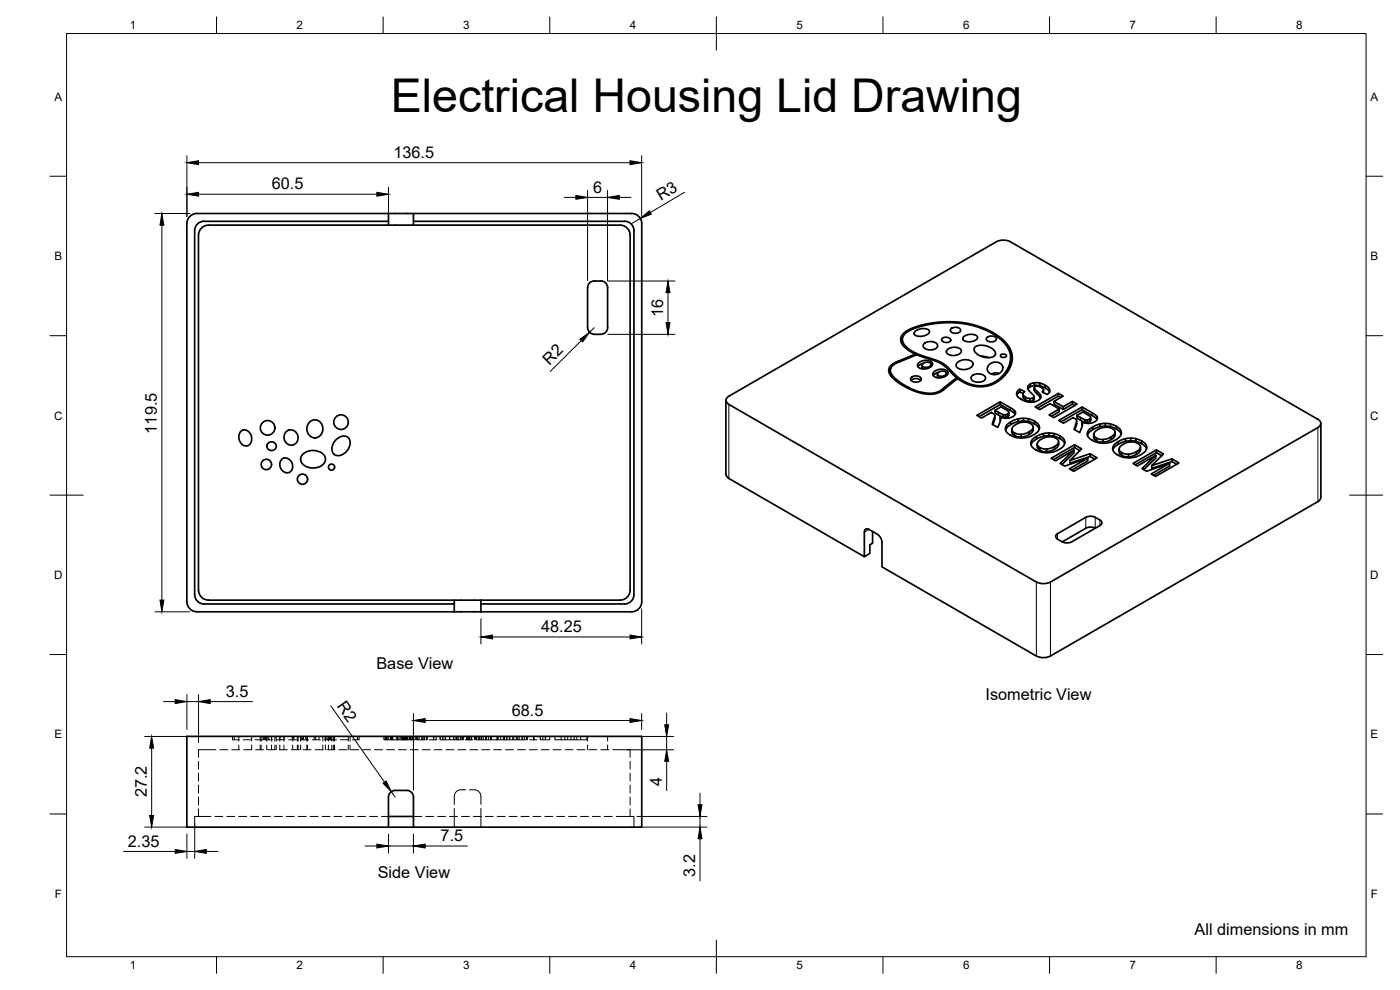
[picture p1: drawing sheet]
<svg xmlns="http://www.w3.org/2000/svg" width="420mm" height="297mm" viewBox="0 0 420 297" stroke-linecap="round" stroke-linejoin="round" font-family="sans-serif">
<!-- layer: Hidden -->
<g fill="none" stroke="#000" stroke-width=".3">
<path d="M59.6 228.4v2.4M59.6 232v2.4M59.6 235.6v2.3M59.6 239.1v2.4M64.8 224.9h-5.2v2.3M66 224.9h2.4M69.6 224.9h2.3M69.8 220.9v1.1h2M70.3 220.9v1.1M71.7 220.9v1.5M71.7 223.5v1.4M73 222h2.3"/>
<path d="M73.1 224.9h2.4M75.5 220.9v1.5M75.5 223.5v1.4M76.7 224.9h2.4M78.1 220.9v1.5M78.1 223.5v1.4M78.4 220.9v1.5M78.4 223.5v1.4M79 220.9v1.1h-2.5M79.2 220.9v1.1M79.5 220.9v1.1h2.4M79.7 220.9v1.1"/>
<path d="M80.1 220.9v1.5M80.1 223.5v1.4M80.2 220.9v1.1M80.3 224.9h2.4M80.7 220.9v1.1M81.5 220.9v1.5M81.5 223.5v1.4M82.5 220.9v1.5M82.5 223.5v1.4M82.9 220.9v1.5M82.9 223.5v1.4M83.1 222h2.3"/>
<path d="M83.8 224.9h2.4M84 220.9v1.5M84 223.5v1.4M84 220.9v1.1M85.2 223.5v1.4M85.2 220.9v1.5M86.6 222h2.4M87.4 224.9h2.4M87.7 220.9v1.1M87.8 220.9v1.5M87.8 223.5v1.4M88.2 220.9v1.1"/>
<path d="M89.2 220.9v1.5M89.2 223.5v1.4M89.5 220.9v1.5M89.5 223.5v1.4M90.2 222h2.4M90.2 220.9v1.5M90.2 223.5v1.4M90.6 220.9v1.1M90.7 220.9v1.1M91 224.9h2.4M91.1 220.9v1.1M91.8 220.9v1.1"/>
<path d="M92.1 220.9v1.5M92.1 223.5v1.4M92.3 220.9v1.5M92.3 223.5v1.4M93.8 222h2.4M94.3 220.9v1.1M94.6 224.9h2.3M94.7 220.9v1.1M95.7 220.9v1.1M96.9 220.9v1.5M96.9 223.5v1.4M97.3 222h2.1"/>
<path d="M97.6 220.9v1.1M97.7 220.9v1.5M97.7 223.5v1.4M98.1 220.9v1.1M98.1 224.9h2.4M98.5 220.9v1.1M98.6 220.9v1.5M98.6 223.5v1.4M98.7 220.9v1.1M98.9 220.9v1.1M99.1 220.9v1.1M99.4 222h1.6"/>
<path d="M99.4 220.9v1.1M99.6 220.9v1.5M99.6 223.5v1.4M100.1 220.9v1.5M100.1 223.5v1.4M100.4 220.9v1.5M100.4 223.5v1.4M101.7 224.9h2.4M102.2 222h2.4M104.5 220.9v1.5M104.5 223.5v1.4M105.1 220.9v1.5"/>
<path d="M105.1 223.5v1.4M105.3 224.9h2.4M107.3 220.9v1.1M107.8 220.9v1.1h-2.1M108.9 224.9h2.3M112.4 224.9h2.4M115.2 220.9v1.1h.5M115.6 220.9v1.1M115.7 220.9v1.1h2M116 220.9v1.1M116 224.9h2.4M116.4 220.9v1.1"/>
<path d="M117.2 220.9v1.1M117.5 220.9v1.1M117.7 220.9v1.1h1.4v-1.1l.1 1.1h.5v-1.1M117.8 220.9v1.1M117.9 220.9v1.1M119.2 220.9v1.1M119.3 220.9v1.1M119.6 224.9h2.3M119.7 222h1.1M120.3 220.9v1.1M120.4 220.9v1.1M120.7 220.9v1.1"/>
<path d="M120.8 220.9v1.1M121 220.9v1.1M121.2 220.9v1.1M121.5 220.9v1.1M121.6 220.9v1.1M121.8 220.9v1.1M122 220.9v1.1M122.3 220.9v1.1M122.8 220.9v1.1M122.9 220.9v1.1M123 220.9v1.1M123.1 224.9h2.4"/>
<path d="M123.2 220.9v1.1M123.3 220.9v1.1M123.4 220.9v1.1M123.8 220.9v1.1M124.6 220.9v1.1h-2.4v-1.1v1.1h-1.4M125 220.9v1.1h.3M125.3 220.9v1.1h1.3M125.8 220.9v1.1M126.6 220.9v1.1h1M126.7 220.9v1.1M126.7 224.9h2.4M127 220.9v1.1"/>
<path d="M127.4 220.9v1.1M128 220.9v1.1M128.1 220.9v1.1M130.1 220.9v1.1M130.2 220.9v1.1h-1.4M130.2 222h.9M130.3 224.9h2.4M130.9 220.9v1.1M132.1 220.9v1.1M132.9 220.9v1.1M133.9 224.9h2.3M134.9 220.9v1.1h-1.3v-1.1v1.1h-1.3"/>
<path d="M135 220.9v1.1h1.1M136.1 220.9v1.1h1.3M136.6 220.9v1.1M137 220.9v1.1M137.4 220.9v1.1h1v-1.1M137.4 224.9h2.4M137.5 220.9v1.1M138.2 220.9v1.1M138.8 220.9v1.1M138.9 220.9v1.1M139 220.9v1.1M139.6 222h1.3v-1.1v1.1h1"/>
<path d="M139.7 237h-1.4a2 2 0 0 0-2 2v2.4M140 220.9v1.1M140.3 220.9v1.1M140.5 220.9v1.1M140.8 220.9v1.1M140.9 237a3.2 3.2 0 0 1 2.8 .6l.6 1v2.8M141 224.9h2.4M141 220.9v1.1M141.5 220.9v1.1M142.4 220.9v1.1M142.7 220.9v1.1M142.9 220.9v1.1"/>
<path d="M143.1 220.9v1.1h1.3v-1.1v1.1h1.3v-1.1M143.7 220.9v1.1M143.9 220.9v1.1M144.6 224.9h2.4M144.6 220.9v1.1M145 220.9v1.1M145.7 222h.2M145.9 220.9v1.1h1.4M146 220.9v1.1M146.6 220.9v1.1M147.2 220.9v1.1M147.3 220.9v1.1h1.8"/>
<path d="M147.4 220.9v1.1M148.1 224.9h2.4M149.1 220.9v1.1M149.4 220.9v1.1M150.3 220.9v1.1M151.1 220.9v1.1h-2M151.4 220.9v1.1M151.7 224.9h2.4M152.1 220.9v1.1M152.9 220.9v1.1M153 220.9v1.1h-1.9M153.8 220.9v1.1"/>
<path d="M154.2 220.9v1.1M155 220.9v1.1h-2M155.3 224.9h2.4M155.4 220.9v1.1M155.8 220.9v1.1M156.7 220.9v1.1M156.8 220.9v1.1h-1.8M156.8 222h1M157.4 220.9v1.1M158 220.9v1.1M158.2 220.9v1.1M158.9 224.9h2.3"/>
<path d="M159 222h1.2v-1.1v1.1h1M162.2 220.9v1.1M162.4 224.9h2.4M162.9 220.9v1.1M165 220.9v1.1h-1.3v-1.1v1.1h-1.3M166 224.9h2.4M166.5 220.9v1.1h1.9M168.4 220.9v1.1M169.5 220.9v1.1M169.6 224.9h2.4M170.4 220.9v1.1h-2M171.3 220.9v1.1"/>
<path d="M172.3 220.9v1.1h-1.9M173.1 220.9v1.1M173.2 224.9h2.3M174.3 220.9v1.1h-2M176.1 220.9v1.1h-1.8M176.3 220.9v1.5M176.3 223.5v1.4M176.7 224.9h2.4M180.3 224.9h2.4M182.4 220.9v1.5M182.4 223.5v1.4M183.9 224.9h5.2v2.3"/>
<path d="M189.1 228.4v2.4M189.1 232v2.4M189.1 235.6v2.3M189.1 239.1v2.4M59.6 242.7v2.3M63.3 245h-4.9v3.2M64.5 245h2.4M68.1 245h2.3M71.6 245h2.4M75.2 245h2.4M78.8 245h2.4M82.4 245h2.3"/>
<path d="M85.9 245h2.4M89.5 245h2.4M93.1 245h2.4M96.6 245h2.4M100.2 245h2.4M103.8 245h2.4M107.4 245h2.3M110.9 245h2.4M114.5 245h2.1M124.1 245h2.5M127.8 245h2.4M131.4 245h2.3"/>
<path d="M134.9 245h2.4M136.3 242.6v5.6M138.5 245h2.4M142.1 245h2.3M144.3 242.6v5.6M145.6 245h2.4M149.2 245h2.4M152.8 245h2.4M156.4 245h2.3M159.9 245h2.4M163.5 245h2.4M167.1 245h2.4"/>
<path d="M170.6 245h2.4M174.2 245h2.4M177.8 245h2.4M181.4 245h2.3M184.9 245h5.3v3.2M189.1 242.7v2.3"/>
</g>
<!-- layer: Visible -->
<g fill="none" stroke="#000" stroke-width=".51">
<path d="M56.1 67.1v113.5M59.1 64.1h57.5M59.1 64.1a2.99 2.99 0 0 0-3 3M116.6 64.1h7.5M116.6 67.5h7.5M116.6 64.1v3.4M116.6 67.5h-54a3 3 0 0 0-3 3.1v106.5a3 3 0 0 0 3 3h73.7v1.1M116.6 66.4h-55.4a2.8 2.8 0 0 0-2.8 2.8v109.2a2.8 2.8 0 0 0 2.8 2.8h75.1M124.1 67.5v-3.4h65.5a2.99 2.99 0 0 1 3 3v113.5M124.1 66.4h63.4M124.1 67.5h62M186.1 67.5a2.99 2.99 0 0 1 3 3v106.6a2.99 2.99 0 0 1-3 3"/>
<path d="M187.5 66.4a2.8 2.8 0 0 1 2.8 2.8l-.1 109.2a2.76 2.76 0 0 1-2.7 2.8M176.3 86.3v12M178.4 84.3h1.9M178.4 84.3a2 2 0 0 0-2 2M180.4 84.3a2 2 0 0 1 2 2v12a2 2 0 0 1-2 2 3.6 3.6 0 0 1-3.5-.6l-.5-1.4M274.6 99.5a3.7 3.7 0 0 1 4.2-.4 1.32 1.32 0 0 1-1.4 1.6l-1.8 .2a.92 .92 0 0 1-1-.3 .92 .92 0 0 1 0-1.1zM285.4 98.7a2.02 2.02 0 0 1 2.9 .3 1.73 1.73 0 0 1-2.9 .5zM218.7 118.9l80.3-46.4 1.2-.4 1.3-.1 1.7 .5 92.3 53.3a1.28 1.28 0 0 1 .9 1.2 1.28 1.28 0 0 1-.9 1.3M218.7 118.9a1.29 1.29 0 0 0-.8 1.2 1.29 1.29 0 0 0 .8 1.2M267.2 111.1l.2 1.7M267.3 110.5l-.6 1M267.3 110.5v1.1l.8 1.4 1.9 1.6 2.5 1.5"/>
<path d="M267.3 110.5l.5-.7 1.1-.8 6.2-2.6 7.2 2.6 1.8 1.4 3 2.9M269.8 108.3v.3M270.8 101.8l.3 1.9M271 101.1l-.7 1.1M271.4 100.3l1.2-.9 2.1-1 3.1-.8 2.8-.5 6.1-.2 5.6 .9 4.8 1.9 3.8 2.7 1.2 1.4 .9 1.8 .3 1.4-.2 2.1-.6 1.3-1 1.7-1.5 1.5-1.5 1-1.6 .7-1.6 .4h-1.6l-1.7-.2-1.8-.6-2-1.2-4-3.8-1.4-1-1.9-.9-5.1-1.7-3.2-1.7-1.1-1-.6-1.2-.1-1zM272.5 116.5v-.4l2.3 1.1 2 .5M273.4 114.1a2.27 2.27 0 0 1 2.9 0M273.4 113.3a2.1 2.1 0 0 1 3.1 .3 1.8 1.8 0 0 1-3.1 .5l-.1-.5zM274.7 106.2l-2.6-1.5-1-.9-.6-1-.2-.9 .1-.8 1.1-1.4 2.6-1.4 3.8-1.1 4.5-.6h4.3l3.4 .4 2.8 .6 3.2 1.2 2.3 1.2 2.4 1.8 1.7 1.8 1 1.9 .3 2.1-.4 2.1-1.5 2.6-1.9 1.8-2.2 1.3-2.6 .6-3-.1-2.7-1-2.1-1.3-5 3.9-1.4 .6-1.5 .2-2.6-.2-3.4-1.1-3.3-1.8-2.3-1.8-1.1-1.5v-1.4l1-1.2 2-1M274.7 106.6v-.4l-4.9 2.1M275.6 109a3.2 3.2 0 0 1 4.1-.2 1.39 1.39 0 0 1-1.3 1.8l-1.8 .1a1.05 1.05 0 0 1-1-.5 1.05 1.05 0 0 1 0-1.2zM276.7 109.6l.2 1.1"/>
<path d="M276.9 109.1a1.68 1.68 0 0 1 2.6 .2 1.59 1.59 0 0 1-2.8 .3zM277 109l-.8 .3-.7 .7M277.3 103.2a2.89 2.89 0 0 1 4.1 .3 1.96 1.96 0 0 1-2.7 1.5 1.25 1.25 0 0 1-1.3-.5 1.25 1.25 0 0 1-.1-1.3zM279.4 109.3v.7M279.5 109.3l.3 .3M280.2 111.7a3.2 3.2 0 0 1 4.2-.3 1.39 1.39 0 0 1-1.4 1.8l-1.8 .1a1.05 1.05 0 0 1-1-.5 1.05 1.05 0 0 1 0-1.1zM281.3 112.2l.2 1.2M281.6 111.8a1.68 1.68 0 0 1 2.5 .1 1.59 1.59 0 0 1-2.7 .4zM281.7 111.7l-.8 .3-.8 .7M282.7 101.6a1.68 1.68 0 0 1 2.6 .5 1.57 1.57 0 0 1-2.7-.2zM283.2 116.4l-1.3 1-1.1 .4-2 .2-2-.3v.4M283.7 116l-.5 .4v.6"/>
<path d="M284.3 104.9a3.2 3.2 0 0 1 4.1 .1 1.36 1.36 0 0 1-1.5 1.6h-1.7a1.01 1.01 0 0 1-1-.5 1.01 1.01 0 0 1 .1-1.2zM284.4 112.3l-.3-.3v.7M287.1 113.8v-.5l-3.4 2.7v.5M287.1 113.6l.1 .1M287.2 108.9a3.5 3.5 0 0 1 4.7-.1 1.59 1.59 0 0 1-1.6 1.9l-1.3 .2a1.45 1.45 0 0 1-1.6-.4 1.45 1.45 0 0 1-.2-1.6zM289.2 101.1a3.4 3.4 0 0 1 4.1-.2 1.28 1.28 0 0 1-1.4 1.5l-1.8 .1a.9 .9 0 0 1-1-.4 .9 .9 0 0 1 .1-1zM291.6 112.9a2.89 2.89 0 0 1 4.2 .3 1.96 1.96 0 0 1-2.8 1.4 1.25 1.25 0 0 1-1.2-.4 1.25 1.25 0 0 1-.2-1.3zM292.5 104.2a4.6 4.6 0 0 1 6.3 1.7 1.71 1.71 0 0 1-2.3 1.4 4.4 4.4 0 0 1-4.2-2.3zM294.3 106.9l2.4 .4M296.2 101.3a2.01 2.01 0 0 1 2.8 .3 1.72 1.72 0 0 1-2.8 .5zM296.8 109.5a2.33 2.33 0 0 1 2.4-.9 2.33 2.33 0 0 1 1.8 2 2.49 2.49 0 0 1-2.3 1.8 2.49 2.49 0 0 1-2.4-1.5v-.5zM299.8 112.1l-1.4-.2-.9 .3"/>
<path d="M300.3 106.5a.95 .95 0 0 1 1-.3 .95 .95 0 0 1 .7 .7 .95 .95 0 0 1-1 .4 .95 .95 0 0 1-.7-.8zM302.5 104.3l1 2 .3 1.5M303.3 107.4l-.2 2.2-.9 2.2M305.5 117.2l.5-.4 1.5 .7-.5 .6 .2 .7 1 .6 1.2 .2 .8-.3 .1-.4-1.5-1.6-.4-.9 .1-.6 .9-.7 1.9-.3 1.5 .4 1.7 1 .6 .9-.2 .7-.7 .6-1.4-.8 .4-.7-.5-.5-1.3-.5-.9 .1v.6l1.6 1.7 .3 1-.9 .9-1.9 .5-2-.3-2-1.2-.5-.9zM306 116.8v.8l1.1 .5M306 117.6l-.8 .9M307 118.4l.1 1 .6 .6M307.7 119.2v.8l1.3 .4M309 119.6v.8l1.1-.2M309.2 115.2v.9l1.3-.4M309.2 116.1l-.7 .6M310.3 119v.9l-.2 .3v-.8"/>
<path d="M310.4 116.3l.2 1.2 1.7 1.8M310.4 116.3v.9M310.5 114.8v.9h1.6M312.1 114.9v.8l1.6 .7M312.3 118.5v.9M313.2 116.9v.9M313.7 115.6v.8l.8 .5 .5 .7M317.6 118v.8l.8 .5M317.6 118.8l-6.3 3.7M72.2 129.6a1.94 1.94 0 0 1 2-.4 1.94 1.94 0 0 1 1.2 1.7 1.9 1.9 0 0 1-.3 2.3 1.9 1.9 0 0 1-2.4 .2 2.94 2.94 0 0 1-.5-3.8zM84.6 137.8a2.29 2.29 0 0 1 2.8 .5 2.29 2.29 0 0 1 .1 2.8 2.1 2.1 0 0 1-2.5 .4 2.1 2.1 0 0 1-1-2.3zM85.8 129.6a2.22 2.22 0 0 1 3.6 1.2 2.22 2.22 0 0 1-2.6 2.7 2.44 2.44 0 0 1-1-3.9z"/>
<path d="M90.9 136.3a4.4 4.4 0 0 1 6.7 1 2.82 2.82 0 0 1-2.9 3.1 3.7 3.7 0 0 1-4.5-2.6zM93 126.5a2.52 2.52 0 0 1 3.2 .2 2.52 2.52 0 0 1 .5 3.2 2.37 2.37 0 0 1-2.9 1.4 2.37 2.37 0 0 1-1.7-2.6 2.86 2.86 0 0 1 .9-2.2zM101 131.8a2.22 2.22 0 0 1 2.4-1 2.22 2.22 0 0 1 1.7 1.9 3.9 3.9 0 0 1-4.3 3.9 2.68 2.68 0 0 1-.3-4.3zM217.8 120.1l.1 22.2 .2 .7 .6 .5M218.7 121.3l92.3 53.3M293.2 124.6l7-4 3.8 2.2 .8 1-.4 .9-1.3 .7-1.6 .1-1.4-.4 .1 1.2-.7 2-1.7-1 .8-2.5-.2-.4-.5-.4-.4-.3-2.9 1.7zM298.6 124.8l-.1 1.1-.5 1.5M298.6 123.1l1.8-1 2.3 1.4 .1 1.1-.4 .4v-.8l.4-.4M300.1 125.1l.1 1.1M300.2 120.6v.8l4.4 2.7M300.2 121.4l-6.3 3.6M301 124.4l-2.4-1.3v.8l2.4 1.3"/>
<path d="M301.7 124.4h-.7v.8l.7 .1M302.2 127.4l1.2-.9 1.5-.7 2.9-.3 1.4 .3 1.4 .7 1 .7 .4 1.2-.5 1.1-1.8 1.3-2.1 .6h-2l-1.9-.6-1.4-.9-.6-1.3zM302.4 124.2l-.7 .2v.9l.7-.3M303.4 127.3l-1.2 .9-.4 .8M304.4 129.9l-.6-.5-.1-.7v1.3l.7 .7M304.6 123.3l.1 1M305.5 125.7v.8l1.6-.2M305.5 126.5l-2.1 .8v-.8M306.5 130.3l-1.2-.1-.9-.3v.8l1.1 .4h1M307.1 125.5v.8l1.6 .2M308.7 125.7v.8l1.8 .7M308.8 129.6l-2.3 .7v.8l1.2-.2 1.1-.5"/>
<path d="M309.9 131.8l1.5-1 1.3-.6 3-.3 2.6 1 1 .9 .3 1-.5 1.1-1.2 1-2.1 .8-2.2 .1-1.9-.4-1.9-1.3-.5-1.1zM310.1 128.2l-.4 .7-.9 .7v.8l1.1-.9 .2-1.4-.3-.7-1.4-.7h-1.6l-1.2 .3-1.5 .9-.4 .8M310.5 126.4v.8l1 .7 .4 .8M310.6 122.1l7-4.1 1.5 .8-2.8 1.6 2.8 1.6 2.7-1.6 1.5 .9-7 4-1.5-.8 3.1-1.8-2.8-1.6-3 1.8zM311 131.7l-1.1 .9-.5 .8M312.1 134.3l-.7-.6-.1-.6 .1 1.4 .7 .6M313.2 130.1v.8l1.6-.2M313.2 130.9l-2.2 .8v-.8M314.1 134.7l-2-.4v.8l1 .4h1M314.8 129.9v.8l1.5 .2M315.5 137.5l7-4.1 2.1 1.3-3.5 3.5 6-2.1 2.1 1.3-7 4-1.3-.7 5.6-3.2-7 2.4-1.3-.8 4.1-4-5.5 3.2zM316.3 120.4v.8l2.8 1.7"/>
<path d="M316.3 130.1v.8l1.8 .7M316.4 134l-2.3 .7v.8l1.3-.2 1-.5M317.7 132.6l-.3 .7-1 .7v.8l1.1-.9 .2-1.3-.5-.9-1.2-.6-1.1-.1-1.7 .4-1.5 .9-.4 .8M317.7 126.2l7-4.1 3.9 2.3 .8 .9-.3 .8-1.2 .8-1.6 .1-1.6-.4 .1 1-.8 2.2-1.7-1 .8-2.5-.1-.4-.5-.4-.4-.2-2.9 1.7zM317.9 122.7v.8l-2.4 1.4M318.1 130.8v.8l1 .7 .4 .8M321.8 120.4v.8l.8 .5M321.8 121.2l-2.7 1.7v-.9M322.3 135.1v.8l-3.6 3.5M322.5 133.4v.9l1.6 .9M322.5 134.3l-6.3 3.6M323.1 126.3v1l-.5 1.7"/>
<path d="M323.2 124.6l1.8-1 2.2 1.4 .1 1.1-.3 .5v-.8l.3-.5M324.7 126.6l.1 1.1M324.7 122.1v.8l4.5 2.8M324.7 122.9l-6.3 3.7M325.6 125.9l-2.4-1.3v.9l2.4 1.3M326.3 126l-.7-.1v.9h.7M326.5 137.5v.8l-4.9 2.8M326.8 129l1.2-.9 1.4-.7 3-.3 1.6 .3 1.4 .7 .8 .7 .3 1.1-.5 1.2-1.9 1.2-2 .6h-1.9l-1.8-.5-1.6-1.1-.5-1.2zM327 125.8l-.7 .2v.8l.7-.2M327.1 136.1v.9l1.4 .8M327.1 137l-6 2v-.8M328 128.9l-1.2 .9-.4 .8"/>
<path d="M329 131.4l-.6-.4-.2-.7 .1 1.2 .7 .7M329.2 124.9v.9M330.1 127.2v.8l1.6-.1M330.1 128l-2.1 .9v-.8M331 131.9l-1.1-.1-.9-.4v.8l.9 .4 1.1 .1M331.7 127v.9l1.5 .1M333.2 127.2v.8l1.8 .7M333.4 131.1l-.9 .5-1.5 .3v.8l1.3-.3 1.1-.5M334.5 133.3l1.1-.8 1.5-.7 2.9-.3 1.4 .2 1.4 .7 1 .8 .4 1.1-.5 1.2-1.8 1.2-2.2 .6h-1.9l-1.9-.5-1.6-1.1-.4-1.2zM334.6 129.8l-.3 .7-.9 .6v.8l1.1-.9 .1-1.4-.4-.7-1.3-.6-1.5-.1-1.2 .3-1.5 .9-.5 .9M335 127.9v.8l1.1 .8 .4 .8M335.6 133.3l-1.2 .9-.4 .8"/>
<path d="M336.6 135.8l-.6-.5-.1-.6v1.3l.7 .6M337.7 131.6v.8l1.6-.1M337.7 132.4l-2.1 .9v-.8M338.6 136.3l-1.1-.1-.9-.4v.8l1.1 .4 .9 .1M339.3 131.5v.8l1.6 .1M340 139.1l7-4.1 2.2 1.2-3.5 3.5 6-2 2.1 1.2-7 4-1.3-.7 5.5-3.2-6.9 2.4-1.4-.8 4.2-4-5.5 3.2zM340.9 131.6v.8l1.8 .7M341 135.5l-2.4 .8v.8l1.4-.3 1-.5M342.3 134.2l-.4 .6-.9 .7v.8l1.1-.8 .2-1.5-.4-.6-1.3-.7-1.2-.1-1.6 .3-1.5 1-.4 .8M342.7 132.3v.8l1 .8 .4 .8M346.9 136.6v.8l-3.6 3.5M347 135v.8l1.7 .9"/>
<path d="M347 135.8l-6.3 3.7M351 139v.8l-4.8 2.8M351.7 137.7v.8l1.4 .8M351.7 138.5l-6 2v-.8M395.5 128.3l-80.2 46.3M396.4 127v22.3M218.7 143.6l40.7 23.4M259.4 159.7a.86 .86 0 0 1 .4-.9 .86 .86 0 0 1 1 0l2.9 1.8 .8 1.2 .2 .9v7.4l46.3 26.7M261.9 159.5v3.5l-.9 .5v2.6l-1.6 .9v-7.3M325.9 158.5l-7.1 4.1M325.9 158.5l1.4-.4 1.4 .4M330.1 157.7l-8.9 5.1-1.5 .1-.9-.3"/>
<path d="M330.1 157.7a.85 .85 0 0 0 .6-.9 .85 .85 0 0 0-.6-.8 3.9 3.9 0 0 0-3.8-1l-8.9 5.1a.85 .85 0 0 0-.6 .8 .85 .85 0 0 0 .6 .8l1.4 .9M396.4 149.3l-.2 .6-.7 .6-80.2 46.3-1.2 .4-1.3 .1-1.8-.5M311 174.6l1.8 .5 1.3-.1 1.2-.4M56.1 180.5a2.99 2.99 0 0 0 3 3M59.1 183.6h77.2M136.3 183.6h8M136.3 180.1h8M136.3 181.2v2.4M144.3 180.1v3.5M144.3 183.6h45.3M144.3 180.1h41.8M144.3 181.2h43.2"/>
<path d="M192.6 180.5a2.99 2.99 0 0 1-3 3M118.6 237.2h3.5a1.96 1.96 0 0 1 2 2v9h68.5v-27.3h-136.5v27.3h68M118.6 237.2a2 2 0 0 0-2 2v9M116.6 245h7.5"/>
<circle cx="79.9" cy="139.4" r="1.56"/>
<circle cx="80.3" cy="128.4" r="2.19"/>
<circle cx="81.4" cy="133.8" r="1.37"/>
<circle cx="102.4" cy="126.7" r="2.19"/>
<circle cx="90.8" cy="143.8" r="1.53"/>
<circle cx="99.5" cy="140.2" r=".92"/>
</g>
<!-- layer: Visible Narrow -->
<g fill="none" stroke="#000" stroke-width=".3">
<path d="M267.6 112.4v.7M267.8 112.6v.6M300.8 112.8v.6M301.7 111.8v.7M311.2 117.4v.8M218.7 121.3v22.3M298.3 125.8v.8M299.7 123.7v.8M303.1 122.3v.8M322.8 127.3v.9M324.2 125.3v.8M327.7 123.8v.9"/>
<path d="M395.5 128.3v22.2M260.8 158.9l-1.4 .8M325.9 155.2v3.3M328.7 155.2v3.3M330.1 156v1.7M311 174.6v22.2M315.3 174.6v22.2M317.4 160.1v1.7"/>
</g>
<!-- layer: BORDER -->
<g fill="none" stroke="#000" stroke-width=".3">
<path d="M20 10.1h390v276.9h-390zM65 5.1v5M115 5.1v5M165 5.1v5M215 5.1v10M265 5.1v5M315 5.1v5M365 5.1v5M15 52.9h5M410 52.9h5M15 100.7h5M410 100.7h5"/>
<path d="M15 148.6h10M405 148.6h10M15 196.4h5M410 196.4h5M15 244.2h5M410 244.2h5M65 287v5M115 287v5M165 287v5M215 282.1v9.9M265 287v5M315 287v5"/>
<path d="M365 287v5"/>
</g>
<!-- layer: FD_Dimensions -->
<g fill="none" stroke="#000" stroke-width=".3">
<path d="M56.1 46.7v18.3M59.6 48.8h129.5M59.6 58.3h53.5M116.6 56.2v8.1M169.3 59.2h3.5M176.3 57.1v27.1M176.3 59.2h6M182.3 57.1v27.1M185.8 59.2h3.5M192.6 46.7v18.3M205.5 57.7l-10.3 6.1M46.5 64.1h10.5"/>
<path d="M48.6 67.6v112.5M192.2 65.5l-2.6 1.6M178.3 98.3l-1.4 1.4M182.4 84.3h20.2M200.5 87.8v9M174.4 102.2l-9.2 9.2M182.4 100.3h20.2M46.5 183.6h10.5M144.3 185.7v7.5M147.8 191.1h41.3M192.6 182.7v10.5M49.1 210.5h3.5"/>
<path d="M56.1 208.4v10.5M56.1 210.5h3.5M59.6 208.4v14.5M63.1 210.5h12.7M99.3 211.8l16.1 22.9M124.1 214.1v23M127.6 216.2h61.5M192.6 214.1v4.8M200.1 214v3.5M43.4 221h13.6M45.5 224.5v20.2M117.4 237.5l1.2 1.7"/>
<path d="M188.2 225h14M191.7 221h10.5M200.1 221v4M200.1 228.5v8.7M210.1 238v3.5M37.1 255.5h15.5M43.4 248.2h13.6M56.1 250.3v7.3M56.1 255.5h2.3M58.4 247.1v10.5M61.9 255.5h3.5M109.6 253.8h3.5"/>
<path d="M116.6 250.3v5.7M116.6 253.8h7.5M124.1 250.3v5.7M127.6 253.8h12.7M191.2 245h21M191.7 248.2h20.5M210.1 245v3.2M210.1 251.7v12.6"/>
</g>
<g fill="#000" stroke="#000" stroke-width=".3">
<path d="M56.1 48.8l3.5-.6v1.2zM56.1 58.3l3.5-.6v1.2zM113.1 57.7l3.5 .6-3.5 .6zM172.8 58.6l3.5 .6-3.5 .6zM182.3 59.2l3.5-.6v1.2zM189.1 48.2l3.5 .6-3.5 .6zM48.6 64.1l.6 3.5h-1.2zM192.2 65.5l2.7-2.2 .6 1zM200.5 84.3l.6 3.5h-1.2zM199.9 96.8h1.2l-.6 3.5zM174 101.8l2.9-2.1-2 2.9zM48 180.1h1.2l-.6 3.5z"/>
<path d="M144.3 191.1l3.5-.6v1.2zM189.1 190.5l3.5 .6-3.5 .6zM52.6 209.9l3.5 .6-3.5 .6zM59.6 210.5l3.5-.6v1.2zM124.1 216.2l3.5-.6v1.2zM189.1 215.6l3.5 .6-3.5 .6zM199.5 217.5h1.2l-.6 3.5zM45.5 221l.6 3.5h-1.2zM114.9 235l1-.7 1.5 3.2zM200.1 225l.6 3.5h-1.2zM44.9 244.7h1.2l-.6 3.5zM52.6 254.9l3.5 .6-3.5 .5z"/>
<path d="M58.4 255.5l3.5-.6v1.1zM113.1 253.3l3.5 .5-3.5 .6zM124.1 253.8l3.5-.5v1.1zM209.5 241.5h1.2l-.6 3.5zM210.1 248.2l.6 3.5h-1.2z"/>
</g>
<text font-size="14" x="117.3" y="33.6">Electrical Housing Lid Drawing</text>
<g font-size="4.9">
<text x="118" y="47.4">136.5</text>
<text x="81.6" y="56.8">60.5</text>
<text x="178" y="57.8">6</text>
<text x="198.3" y="60.2" transform="rotate(-30 198.3 60.2)">R3</text>
<text x="199" y="95.2" transform="rotate(-90 199 95.2)">16</text>
<text x="164.9" y="109.7" transform="rotate(-45 164.9 109.7)">R2</text>
<text x="47.1" y="130.1" transform="rotate(-90 47.1 130.1)">119.5</text>
<text x="162.4" y="189.7">48.25</text>
<text x="113" y="200.7">Base View</text>
<text x="67.8" y="209">3.5</text>
<text x="101" y="211.8" transform="rotate(55 101 211.8)">R2</text>
<text x="153.6" y="214.7">68.5</text>
<text x="295.8" y="210.1">Isometric View</text>
<text x="44.1" y="239.3" transform="rotate(-90 44.1 239.3)">27.2</text>
<text x="198.7" y="235.8" transform="rotate(-90 198.7 235.8)">4</text>
<text x="38.4" y="254">2.35</text>
<text x="132.2" y="252.4">7.5</text>
<text x="113.3" y="263.5">Side View</text>
<text x="208.6" y="263.1" transform="rotate(-90 208.6 263.1)">3.2</text>
<text x="358.5" y="280.4">All dimensions in mm</text>
</g>
<g font-size="3.5">
<text x="39" y="8.8">1</text>
<text x="89" y="8.8">2</text>
<text x="139" y="8.8">3</text>
<text x="189" y="8.8">4</text>
<text x="239" y="8.8">5</text>
<text x="289" y="8.8">6</text>
<text x="339" y="8.8">7</text>
<text x="389" y="8.8">8</text>
<text x="16.3" y="30.2">A</text>
<text x="411.3" y="30.2">A</text>
<text x="16.3" y="78">B</text>
<text x="411.3" y="78">B</text>
<text x="16.2" y="125.9">C</text>
<text x="411.2" y="125.9">C</text>
<text x="16.2" y="173.7">D</text>
<text x="411.2" y="173.7">D</text>
<text x="16.3" y="221.6">E</text>
<text x="411.3" y="221.6">E</text>
<text x="16.4" y="269.4">F</text>
<text x="411.4" y="269.4">F</text>
<text x="39" y="290.8">1</text>
<text x="89" y="290.8">2</text>
<text x="139" y="290.8">3</text>
<text x="189" y="290.8">4</text>
<text x="239" y="290.8">5</text>
<text x="289" y="290.8">6</text>
<text x="339" y="290.8">7</text>
<text x="389" y="290.8">8</text>
</g>
</svg>
